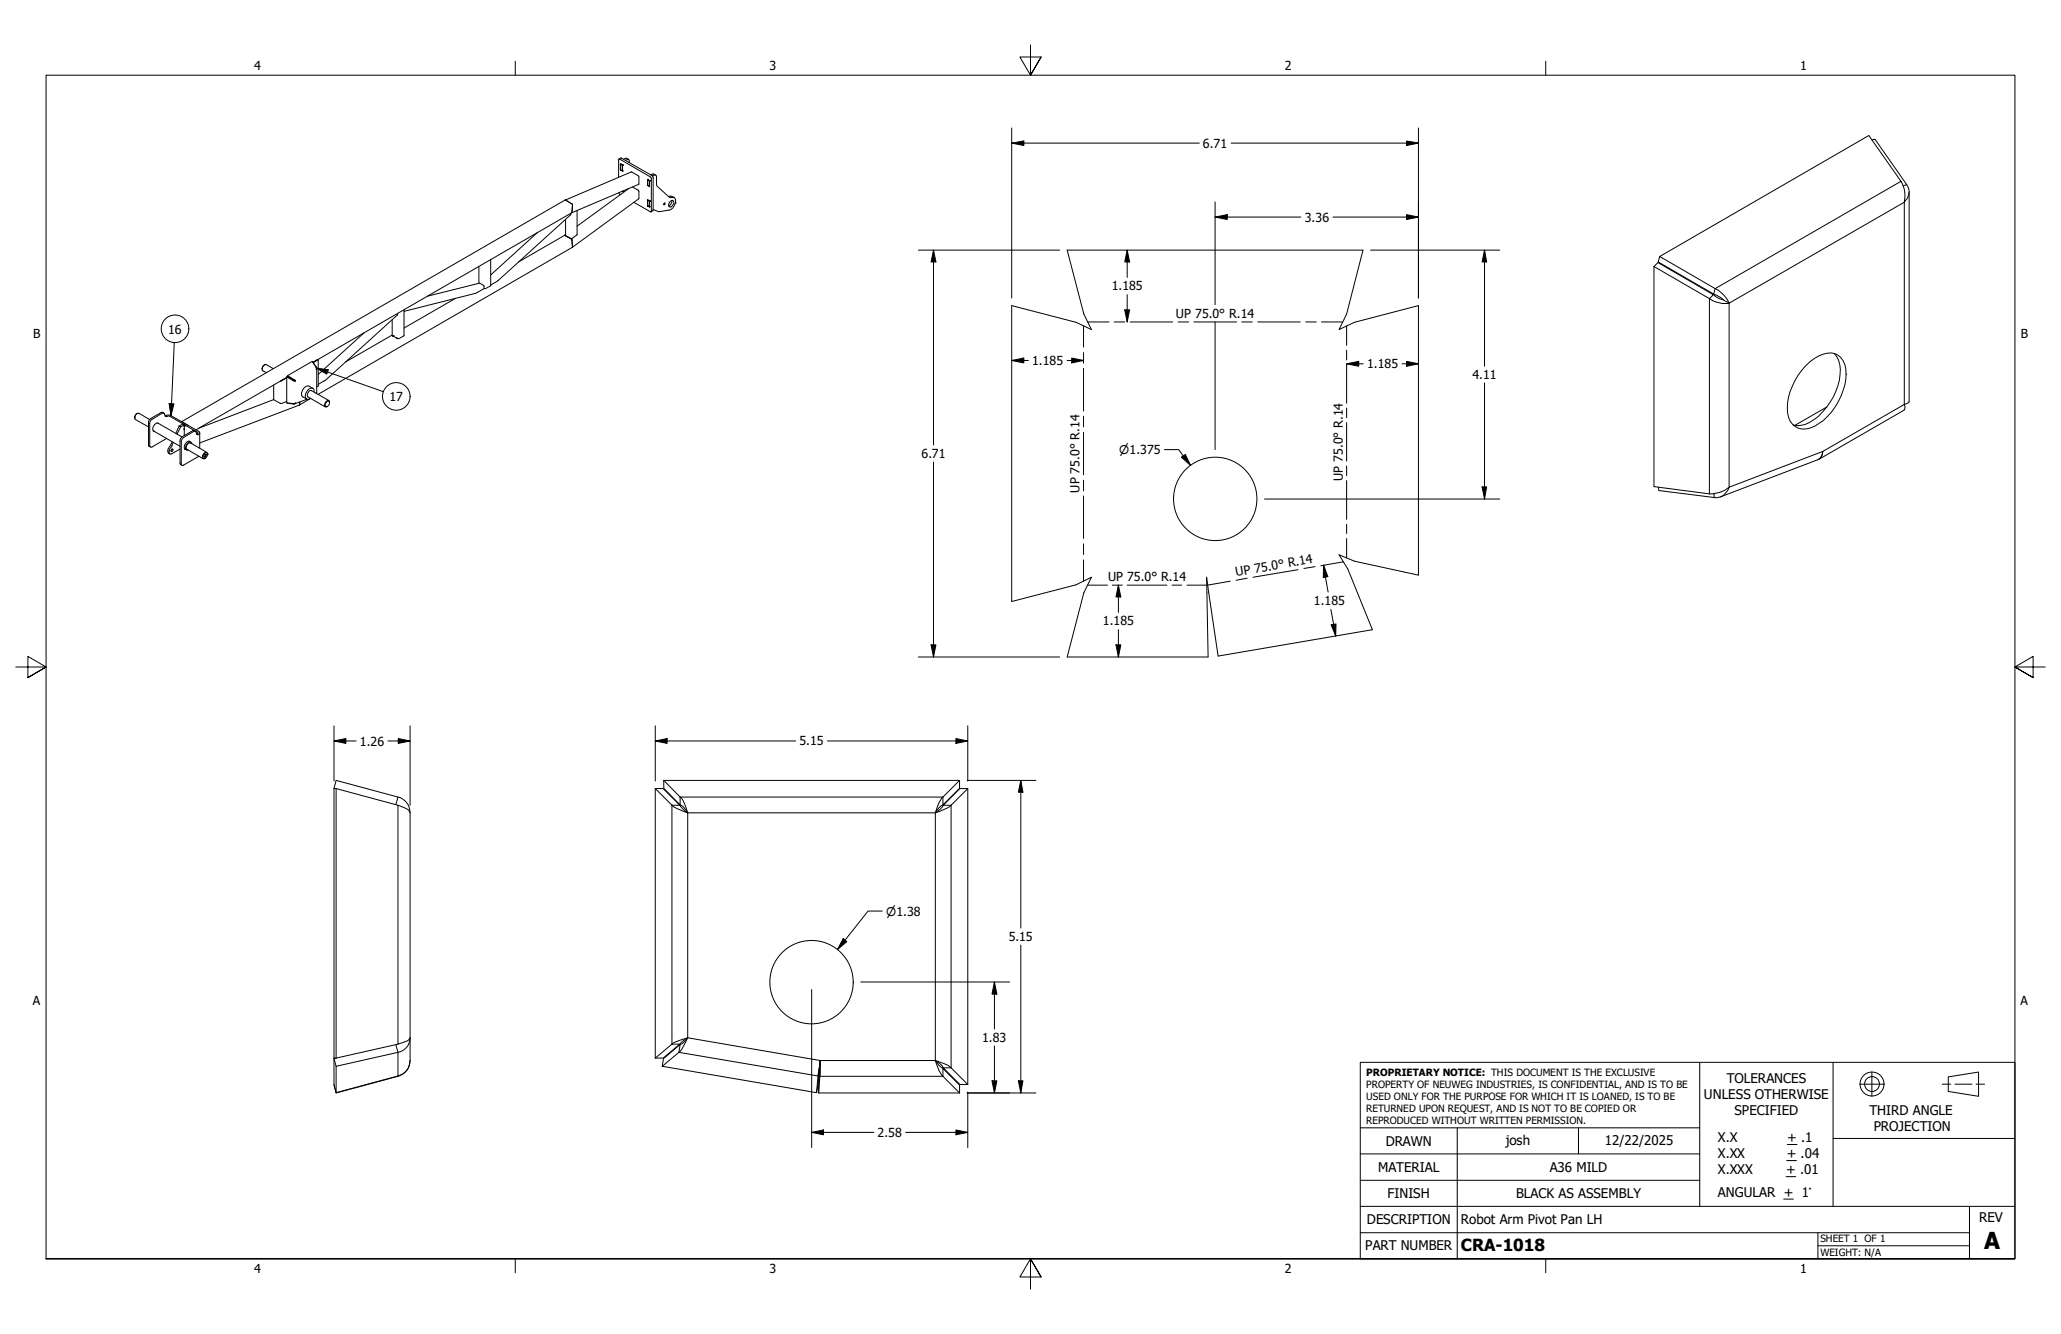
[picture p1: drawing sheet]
<svg xmlns="http://www.w3.org/2000/svg" width="432mm" height="279mm" viewBox="0 0 432 279" stroke-linecap="round" stroke-linejoin="round" font-family="sans-serif">
<!-- layer: Visible Narrow (ANSI) -->
<path d="M398.3 38l-39 22.5M358.1 62.5v40.9M362.3 63.5l36.7-21.1v42.3l-17.1 9.9-19.6 7.4zM83.4 168.7v50M140.8 168.7v50M142.5 166.9h55M144.1 170.2h51.9v51.9h-24.2l-27.7-4.7zM199.3 168.7v54.9M83.4 220.4v5M142.2 220.4l29.2 5 .2-1.6M171.8 223.8v1.6h25.7" fill="none" stroke="#000" stroke-width=".21"/>
<!-- layer: Visible (ANSI) -->
<g fill="none" stroke="#000" stroke-width=".21">
<path d="M129.6 37.1l.1-3.8 6.7 3.8 .1 7.2-.2 .1-3.5-2M129.7 33.3l.5-.2 6.6 3.9v7.1l-.4 .3M130 35.5v.1M130 34.4v1.2M130 35.6h.1M130 34.4h.1M130 35.6l.4 .2M130 34.4l.4 .2M130 34.4l.4 .1M130.4 34.5h.1M130.4 35.8h.1M130.4 34.5v.1"/>
<path d="M130.4 34.6v1.2M130.4 34.6h.1M130.7 33.3l.6-.2 .4 .3M131.1 33.6l.2-.1a.3 .3 0 0 1 .4-.1 .3 .3 0 0 1 .1 .3v.3M131.6 39.6l-10.7 7.8M132.5 39.2l1.3 .7v1.8l-13.9 10.1M135.7 37.6h.1M135.6 38.8h.1M135.6 38.8l.1 .1M135.7 37.7l.4 .1zM135.7 38.9l.4 .2M135.7 38.9h.1"/>
<path d="M135.7 38.8l.4 .3M135.7 37.6v1.2M136.1 37.9h.1M136.1 39.1h.1M136.1 37.8h.1M136.1 37.8v.1M136.1 37.8v1.3M136.1 37.9v1.2M136.3 36.6l.5-.2 .6 .3M136.7 36.9l.3-.2a.34 .34 0 0 1 .4 0 .34 .34 0 0 1 .1 .3v1.7l.2 .3 2.6 2.4 .5-.1a.77 .77 0 0 1 .7 1.2l-.5 1-.7 .5-2.4 .3-1.1-.4M392.2 29.3l.6-.2 6.7 9.6-.8 .2M399.5 38.7a2.82 2.82 0 0 1-.5 3.7 5.9 5.9 0 0 0-.7-4.4l-6.8-9.6-43.8 25.3"/>
<path d="M100.3 55.8v3.5M102.8 54.4v5.4l-1.1 .7h-.3M112.6 48.7l-9.8 8.9M118.3 49.3l1.5 .9 .1 1.6M118.3 49.3l-9.7 5.6M118.4 41.9l13.9-5.9 1.4 .8 .2 .2-.1 1.6-14 6M118.5 49.1l-.2 .2M119.6 44.7v.3l-15.2 13.7-1.6 1M119.8 44.6l.1-1.9-1.5-.8-80.4 46.4M119.8 44.6l-54.2 31.3 .9-.6M119.9 51.8l-53.3 30.8M120.9 44.1v5l-1.1 .9h-.2l-1.1-.7v-3.3"/>
<path d="M129.7 40.4l.3 .4M130.4 40.1h.1M135.6 43.1h.1M135.7 43.1h.1M135.7 41.9v1.2M135.7 41.9h.1M135.7 41.9l.4 .2M135.7 43.1l.4 .2M136.1 42.2h.1M136.1 43.3h.1M136.1 42.1h.1M136.1 42.1v.1"/>
<path d="M136.1 42.2v1.1M140.1 41.1h.6l.5 .3M140.3 42.3a.46 .46 0 0 1 .7-.3 .46 .46 0 0 1 0 .8l-.2 .3a.44 .44 0 0 1-.6 .2 .44 .44 0 0 1-.1-.7zM140.8 42l-.3 .8-.4 .3M141.5 42.5h.1M346.5 55.8l.8-.8 11.7 6.7-.9 .8M346.5 55.8v46.1l11.6 1.5a6.3 6.3 0 0 0 4.2-1.4 2.84 2.84 0 0 1-3.1 2.2M346.5 55.8l11.6 6.7M347.7 53.7l-.3 1.2 11.6 6.7 .3-1.1M347.7 53.7l11.6 6.8M400 40.2v43.9a1.19 1.19 0 0 1-1 .6 1.12 1.12 0 0 1-.1 1.2l-17.7 10.2M55.4 76.4l-.3 .3-.2 .6"/>
<path d="M57.3 77.2l-1.5-.8a.83 .83 0 0 0-.8 .4 .83 .83 0 0 0 .1 .9l.7 .3M58.9 79.8l1.2-.7-19.1 10.9M60.1 79.1l-1.4 .7M60.1 78.9h.1l1.3 .7v.2M60.1 78.9v5.5l1.4 .1 .4-.1-.3 .2M60.1 78.9l1.4 .9M60.3 78.7l-.1 .1 1.4 .8v-.1M60.3 78.7l1.3 .8M60.3 78.9h.1M60.7 79.1h.1M61.4 79.5h.1M61.5 79.8h.4"/>
<path d="M61.5 79.6l.3 .2M61.6 79.6l.2 .2M61.6 79.5l.3 .3M61.8 79.8h.1M65.5 75.8l.7 1.2M66.3 76.9l.1 .4h-.2v-.4l-.8-1.2-5.1 3M66.4 77.1l-.1 5.3M66.6 75.2l-.9 .7M66.7 75.3v5.5l-.3 .2M76.3 69.7l-9.6 8.7M82.2 66.9v3.3l.2 .2M82.2 70.2l-9.8 5.6"/>
<path d="M82.4 70.4h.1M82.4 70.4l.7 .5M83.1 70.9h.1M83.2 70.9h.1M83.3 65.7l-.1 .3-15 13.6-1.5 .9M84.6 64.8v5.5l-1 .6h-.4M89.5 62l11-2.7 .9 .6v.6l-1.8 1-15 3.7M95.4 62.5l-10.8 6.2M212 64l13.4 3.5 3.3 1.5-1.6-3.2-3.5-13.4h62l-3.5 13.4-1.6 3.2 3.3-1.5 13.4-3.5v56.5l-13.4-3-3.3-1.3 1.9 3 5.1 12.7-32.3 5.5-2.4-16.5 .3 16.7h-29.5l3.5-13.5 1.6-3.2-3.3 1.6-13.4 3.5zM358.1 62.5a6 6 0 0 0 4.2 1M359 61.7a3.8 3.8 0 0 0 2.1 1.1M359 61.6l1.2 .6 .9 .6"/>
<path d="M359.3 60.5a6.3 6.3 0 0 1 3 3M361.1 62.8l1.2 .7M378.3 76.6a7.6 7.6 0 0 1 5.4-2.7 3.5 3.5 0 0 1 3 3.4 13.3 13.3 0 0 1-6.5 12 3.6 3.6 0 0 1-5.7-2.8 12.7 12.7 0 0 1 3.8-9.9zM384.3 74a6.1 6.1 0 0 1 1.1 5.6 14.1 14.1 0 0 1-6.2 8.9 4.9 4.9 0 0 1-3.5 .5M28.2 87.5h.1M28.8 86.6l-.4 .2-.2 .7M31.4 87.9l-2.3-1.3a.89 .89 0 0 0-.7 1.3l2.7 1.5M32.1 90.2l5.6 3.3M33 88.6l5.1 2.9M33.2 88.7a.74 .74 0 0 0-1.1 .6l-.1 .7 .3 .4M34.4 86.6l-.6-.2-2.3 1.3-.3 .4-.1 5.3 .4 .2M34.5 87.1l.5-.2h.6l6.1 3.5a.38 .38 0 0 1-.1 .6 .38 .38 0 0 1-.5-.4 .32 .32 0 0 0-.2-.3 .32 .32 0 0 0-.3 .1l-2.3 1.4-.3 .5v4.8a.32 .32 0 0 0 .1 .3 .32 .32 0 0 0 .4 0l3.2-1.8"/>
<path d="M35.9 94.2l.1-.1a.23 .23 0 0 1 .3 .2 .23 .23 0 0 1-.3 .3l-.2-.1zM36 94.1l-.2 .3M36.1 92.5l-.3 .7a1.45 1.45 0 0 0-.5 1.7l.3 .2M36.3 92.6l-.3 .9a1.31 1.31 0 0 0-.4 1.6l2.1-1.1M37.5 89.2l-.7 1.6M37.5 89.2l.3 .2M37.8 89.4l-.7 1.5M38.1 88.3l1.3 .8M38.5 89.9h.1M38.6 89.3h.1M38.6 89.8v.1M38.6 89.2v.1"/>
<path d="M38.6 89.9h.1M38.6 89.2v-.2l-.8 .4M38.6 89.2h.1M38.6 89.3v.5M38.6 89.9v1.3M38.6 89l-.2-.2-.9 .4M38.7 89.2h.1M38.7 94l.4 .2M39.6 92.4l.4 .2M39.8 92.5a.74 .74 0 0 0-1.1 .6l-.1 .8 .3 .3M40.2 93a.5 .5 0 0 0-.5-.4 .5 .5 0 0 0-.5 .3l-.3 .8a.42 .42 0 0 0 .1 .5 .42 .42 0 0 0 .4 0M41 90.4l-.6-.2-2.3 1.3-.3 .4-.1 5.3 .4 .3"/>
<path d="M41.1 90.9a.27 .27 0 0 0 .3-.1 .27 .27 0 0 0 .1-.2l-5.9-3.4h-.5a.41 .41 0 0 1-.5-.1 .41 .41 0 0 1-.1-.4l-.3-.2-.2 .1-2.3 1.3-.3 .6v4.8a.32 .32 0 0 0 .1 .3 .32 .32 0 0 0 .4 0l3-1.8M41.8 90.7v3.2M42.8 95.2l.1-.1a.27 .27 0 0 1 .4 .2 .27 .27 0 0 1-.2 .3 .22 .22 0 0 1-.3 .1 .22 .22 0 0 1 0-.3zM42.9 94.9l.1-.1a.4 .4 0 0 1 .5 .2 .4 .4 0 0 1-.1 .4l-.1 .3a.45 .45 0 0 1-.7 .3 .45 .45 0 0 1 0-.8zM42.9 95.1a.25 .25 0 0 1 .2 .4 .25 .25 0 0 1-.4 .1M43.3 94.7l-3.4-1.9a.89 .89 0 0 0-.7 1.3l3.3 2M43.5 95.1a.48 .48 0 0 0-.5-.4 .48 .48 0 0 0-.5 .5l-.1 .5a.34 .34 0 0 0 .2 .4 .34 .34 0 0 0 .4-.1M43.5 95.1h.1M57.3 80.6v3.1l1.5 .8 1.3-.4M57.3 83.7l-15.6 6M60.2 84.4l1.4 .2v-.1M62.7 84.8l-20.9 8"/>
<path d="M62.8 84.2l-.1 .6M64.3 83.6l-2.6 1M65.1 83.4l-2.4 1.4M65.2 81.8l3.7 2.1M65.3 81.9a.8 .8 0 0 0-.9 1l.1 .2 3.6 2.1M65.5 81.3l-.7-.4a1.53 1.53 0 0 0-1.6 1.8l.2 .4 .9 .5-.2 .1 .1-.1M65.8 82.1a.6 .6 0 0 0-.2-.8 .6 .6 0 0 0-.8 .2 1.43 1.43 0 0 0-.5 2.1l.7-.2M68.5 84.1a.36 .36 0 0 1 .5 0 .36 .36 0 0 1 0 .5l-.1 .2a.41 .41 0 0 1-.6 .4 .41 .41 0 0 1 0-.7zM69 84.3a.38 .38 0 0 0-.3-.4 .38 .38 0 0 0-.4 .3l-.3 .6a.36 .36 0 0 0 .2 .4 .36 .36 0 0 0 .4 0M381 96.2a1.64 1.64 0 0 0 .9-1.6 2.01 2.01 0 0 1-1.2 1.7l-20.3 7.8M382.8 85.2l-6.8 3.9M347.5 102v.7l11.7 1.5-.1-.8"/>
<path d="M70.3 165.2l-.3-.1 .4-1.7 13 3.5M70.4 165.2l13 3.5 2.1 .9 .4 .6M70.4 165.2v56.4l-.4 .1 .4 1.6M70.4 165.2h-.4v56.4M83.4 166.9a3.4 3.4 0 0 1 2.5 3.3M83.4 166.9l-.5 1.6M85.9 170.2v51.9M137.3 165.2h1.6l3.5 3.5h-1.6M137.3 165.2l3.5 3.5M137.3 165.2v56.4M139.1 163.4v1.7l3.4 3.5v-1.7M139.1 163.4l3.4 3.5"/>
<path d="M139.1 163.4h61.9M140.8 168.7a9.8 9.8 0 0 0 3.3 1.5M142.4 168.7l1.1 1.2 .6 .3M142.5 168.6a3.3 3.3 0 0 1 1.6 1.6M142.5 166.9a7.4 7.4 0 0 1 1.6 3.3M197.5 168.6a3.3 3.3 0 0 0-1.5 1.6M197.5 166.9a7.4 7.4 0 0 0-1.5 3.3M197.6 168.7a4.2 4.2 0 0 1-1.6 1.5M199.3 168.7a9.8 9.8 0 0 1-3.3 1.5M201 163.4v1.7l-3.5 3.5v-1.7M201 163.4l-3.5 3.5M202.8 165.2h-1.7l-3.5 3.5h1.7"/>
<path d="M202.8 165.2l-3.5 3.5M202.8 165.2v61.9M82.9 218.8l.5 1.6M140.8 218.7h1.6l-3.5 2.9h-1.6M140.8 218.7l-3.5 2.9M144.1 217.4a3.3 3.3 0 0 1-1.6 1.4M144.1 217.4a10.1 10.1 0 0 1-1.9 3M144.1 217.4l-.6 .3-1.1 1M144.1 217.4l-2.5 .8-.8 .5M70 221.6v5.6l.4 1.7 13-3.5a3.4 3.4 0 0 0 2.5-3.3M70.4 223.3v5.6M83.4 220.4a3.1 3.1 0 0 0 2.5-3l-.7 .7-1.8 .6-13.4 2.9"/>
<path d="M83.4 220.4l-13 2.9M85.9 222.1a3.4 3.4 0 0 1-2.5 3.3l-13 3.5-.4-1.6M138.7 223.3l32.4 5.6M142.2 220.4l.3-1.6-3.5 2.9-.3 1.6M142.2 220.4l-3.5 2.9M171.5 228.9h29.5M171.8 222.1l-.4 5.1-.3 1.7M171.8 222.1l-.7 6.8M171.8 222.1l-.3 6.8M171.8 222.1v2.9l-.3 3.9M196 222.1l.7 1 .8 .7M196 222.1a7.4 7.4 0 0 0 1.5 3.3"/>
<path d="M196 222.1a3.7 3.7 0 0 1 1.6 1.5M196 222.1a8.5 8.5 0 0 1 3.3 1.5M197.5 225.4v-1.6l3.5 3.5v1.6M197.5 225.4l3.5 3.5M199.3 223.6h-1.7l3.5 3.5h1.7M199.3 223.6l3.5 3.5"/>
<circle cx="139.2" cy="42.7" r=".17"/>
<circle cx="254.6" cy="104.5" r="8.7"/>
<circle cx="170" cy="205.7" r="8.7"/>
</g>
<!-- layer: Bend UP -->
<g fill="none" stroke="#000" stroke-width=".21">
<path d="M227 68.3v4.4M227 73.9v2.2M227 77.2v8.9M227.9 67.4h4.4M233.4 67.4h2.2M236.8 67.4h8.9M246.8 67.4h2.2M250.1 67.4h9M260.2 67.4h2.2M263.5 67.4h8.9M273.6 67.4h2.2M276.9 67.4h4.4"/>
<path d="M282.1 68.3v4M282.1 73.3v2.1M282.1 76.3v8.2M227 87.2v2.2M227 90.6v8.8M282.1 85.5v2M282.1 88.5v8.1M282.1 97.6v2M227 100.6v2.2M227 103.9v8.9M227 113.9v2.2M227 117.3v4.4"/>
<path d="M272 119.3l-9.5 1.6M275.5 118.7l-2.3 .4M281.5 117.7l-4.8 .8M282.1 100.6v8.2M282.1 109.8v2M282.1 112.8v4M227.9 122.6h4.1M233 122.6h2.1M236.2 122.6h8.3M245.6 122.6h2M248.7 122.6h4.1M257.7 121.7l-4.7 .9"/>
<path d="M261.3 121.1l-2.3 .4"/>
</g>
<!-- layer: Border (ANSI) -->
<path d="M107.9 12.8v2.9M215.9 9.4v6.3l-2.2-3.8h4.4l-2.2 3.8 2.2-3.8M323.8 12.8v2.9M3.3 139.7h6.4l-3.9-2.2v4.4l3.9-2.2-3.9 2.2M428.5 139.7h-6.4l3.9-2.2v4.4l-3.9-2.2 3.9 2.2M9.7 263.7v-248h412.4v248h-412.4h412.4M107.9 263.7v2.9M218.1 267.5l-2.2-3.8 2.2 3.8h-4.4l2.2-3.8v6.3M323.8 263.7v2.9" fill="none" stroke="#000" stroke-width=".21"/>
<!-- layer: Title (ANSI) -->
<g fill="none" stroke="#000" stroke-width=".21">
<path d="M285 222.5h137.1v41.2h-137.1zM285 236.2h71.1M305.3 236.2v27.5M330.7 236.2v5.5M356.1 222.5v30.2M374.5 239.7h2M384 222.5v15.9M389.6 227.1h5.1M392.2 224.5v5.1M406.9 227.1h1.8M408.2 225.6l6.3-1.1v5.1l-6.3-1zM409.6 227.1h3.5"/>
<path d="M414 227.1h1.8M422.1 238.4h-38.1v14.3M285 258.2h127.6M285 252.7h137.1M285 247.2h71.1M285 241.7h71.1M373.7 251.1h2M374.2 246.4h2M374.3 243.1h2.1M380.9 258.2v5.5M412.6 252.7v11M380.9 260.9h31.7"/>
<circle cx="392.2" cy="227" r="2.51"/>
<circle cx="392.2" cy="227" r="1.56"/>
</g>
<!-- layer: Symbol (ANSI) -->
<g fill="none" stroke="#000" stroke-width=".21">
<path d="M36.5 71.8l-.7 15.3M66.3 77.1l2.5 .4-.3 .9zM66.3 77.1l14 4.9M35.4 84.5l1 .1-.6 2.5z"/>
<circle cx="36.7" cy="68.9" r="2.89"/>
<circle cx="83" cy="83" r="2.89"/>
</g>
<path d="M66.3 77.1l2.5 .4-.3 .9zM35.4 84.5l1 .1-.6 2.5z" fill="#000"/>
<!-- layer: Dimension (ANSI) -->
<g fill="none" stroke="#000" stroke-width=".21">
<path d="M212 30l2.5-.5v1zM212 30h39.3M212 26.8v35.6M257.9 30h39.3M294.7 29.5l2.5 .5-2.5 .5zM297.2 26.8v35.6M192.4 52.4h29.6M195.6 52.4l.5 2.5h-1zM195.6 52.4v40.8M236.2 52.4l.5 2.5h-1.1zM236.2 52.4v5.7M254.6 45.5l2.5-.5v1z"/>
<path d="M254.6 45.5h17.9M254.6 42.3v21.5M279.3 45.5h17.9M287.1 52.4h27.1M294.7 45l2.5 .5-2.5 .5zM311 52.4l.5 2.5h-1zM311 52.4v24.3M212 75.5l2.5-.5v1zM212 75.5h3.5M223.6 75.5h3.4M224.5 75l2.5 .5-2.5 .5zM235.6 64.9h1.1l-.5 2.5z"/>
<path d="M236.2 61.7v5.7M254.6 67.4v26.8M282.1 76.2l2.6-.5v1zM282.1 76.2h3.5M293.8 76.2h3.4M294.7 75.7l2.5 .5-2.5 .5zM195.6 96.8v40.8M244 94.2h3l2.4 3.3M247.5 95.8l.8-.6 1.1 2.3zM311 80.2v24.3M264.9 104.5h49.3M277.3 118.4l.9 2.4-1 .2z"/>
<path d="M277.3 118.4l1 5.6M310.5 102h1l-.5 2.5zM192.4 137.6h29.6M195.1 135.1h1l-.5 2.5zM233.8 135.1h1l-.5 2.5zM234.3 122.6l.5 2.4h-1zM234.3 122.6v5.7M234.3 131.9v5.7M278.8 127.6l1 5.6M278.9 130.9l1-.2-.1 2.5zM70 155.2l2.5-.5v1zM70 155.2h4.6"/>
<path d="M70 152v11.6M81.3 155.2h4.6M83.4 154.7l2.5 .5-2.5 .5zM85.9 152v16.7M137.3 155.2l2.5-.5v1zM137.3 155.2h29.4M137.3 152v11.6M173.4 155.2h29.4M200.3 154.7l2.5 .5-2.5 .5zM202.8 152v11.6M202.6 163.4h14.4M213.9 163.4l.4 2.5h-.9z"/>
<path d="M213.9 163.4v31M176.7 196.6l.7 .6-1.9 1.7zM184.8 190.8h-2.9l-6.4 8.1M213.9 197.9v31M170.1 207.3v33M180.3 205.7h31.2M208.3 205.7l.6 2.5h-1.1zM208.3 205.7v9.8M208.3 219.1v9.8M170.1 237.2l2.4-.5v1zM170.1 237.2h13M189.7 237.2h13.1"/>
<path d="M200.3 236.7l2.5 .5-2.5 .5zM202.6 228.9h14.4M202.8 228.7v11.6M207.8 226.4h1.1l-.6 2.5zM213.4 226.4h.9l-.4 2.5z"/>
</g>
<g fill="#000">
<path d="M212 30l2.5-.5v1zM294.7 29.5l2.5 .5-2.5 .5zM195.6 52.4l.5 2.5h-1zM236.2 52.4l.5 2.5h-1.1zM254.6 45.5l2.5-.5v1zM294.7 45l2.5 .5-2.5 .5zM311 52.4l.5 2.5h-1zM212 75.5l2.5-.5v1zM224.5 75l2.5 .5-2.5 .5zM235.6 64.9h1.1l-.5 2.5zM282.1 76.2l2.6-.5v1zM294.7 75.7l2.5 .5-2.5 .5z"/>
<path d="M247.5 95.8l.8-.6 1.1 2.3zM310.5 102h1l-.5 2.5zM195.1 135.1h1l-.5 2.5zM233.8 135.1h1l-.5 2.5zM234.3 122.6l.5 2.4h-1zM277.3 118.4l.9 2.4-1 .2zM278.9 130.9l1-.2-.1 2.5zM70 155.2l2.5-.5v1zM83.4 154.7l2.5 .5-2.5 .5zM137.3 155.2l2.5-.5v1zM200.3 154.7l2.5 .5-2.5 .5zM213.9 163.4l.4 2.5h-.9z"/>
<path d="M176.7 196.6l.7 .6-1.9 1.7zM208.3 205.7l.6 2.5h-1.1zM170.1 237.2l2.4-.5v1zM200.3 236.7l2.5 .5-2.5 .5zM207.8 226.4h1.1l-.6 2.5zM213.4 226.4h.9l-.4 2.5z"/>
</g>
<text font-size="4.9" x="415.7" y="261.6">A</text>
<text font-size="3.5" x="306.1" y="262.1">CRA-1018</text>
<g font-size="2.8">
<text x="361.8" y="226.9">TOLERANCES</text>
<text x="357" y="230.3">UNLESS OTHERWISE</text>
<text x="363.4" y="233.6">SPECIFIED</text>
<text x="391.7" y="233.5">THIRD ANGLE</text>
<text x="290.3" y="240">DRAWN</text>
<text x="315.5" y="239.7">josh</text>
<text x="336.2" y="239.8">12/22/2025</text>
<text x="359.9" y="239.3">X.X</text>
<text x="374.5" y="239.3">+ .1</text>
<text x="392.6" y="236.8">PROJECTION</text>
<text x="288.7" y="245.5">MATERIAL</text>
<text x="324.7" y="245.5">A36 MILD</text>
<text x="359.9" y="242.6">X.XX</text>
<text x="359.9" y="245.9">X.XXX</text>
<text x="374.2" y="245.9">+ .01</text>
<text x="374.3" y="242.6">+ .04</text>
<text x="290.7" y="251">FINISH</text>
<text x="317.6" y="251">BLACK AS ASSEMBLY</text>
<text x="359.9" y="250.7">ANGULAR + 1°</text>
<text x="286.4" y="256.4">DESCRIPTION</text>
<text x="306.1" y="256.3">Robot Arm Pivot Pan LH</text>
<text x="414.7" y="256">REV</text>
<text x="286" y="261.9">PART NUMBER</text>
</g>
<g font-size="2.6">
<text x="53.3" y="14.7">4</text>
<text x="161.2" y="14.7">3</text>
<text x="269.2" y="14.7">2</text>
<text x="377.1" y="14.7">1</text>
<text x="252" y="30.9">6.71</text>
<text x="273.4" y="46.4">3.36</text>
<text x="232.9" y="60.8">1.185</text>
<text x="6.9" y="70.8">B</text>
<text x="35.2" y="69.8">16</text>
<text x="246.4" y="66.6">UP 75.0° R.14</text>
<text x="423.4" y="70.8">B</text>
<text x="216.3" y="76.5">1.185</text>
<text x="286.4" y="77.2">1.185</text>
<text x="81.6" y="83.9">17</text>
<text x="308.5" y="79.4">4.11</text>
<text x="193" y="95.9">6.71</text>
<text x="281.3" y="100.8" transform="rotate(-90 281.3 100.8)">UP 75.0° R.14</text>
<text x="226.2" y="103.2" transform="rotate(-90 226.2 103.2)">UP 75.0° R.14</text>
<text x="232.2" y="121.7">UP 75.0° R.14</text>
<text x="259" y="120.7" transform="rotate(-10 259 120.7)">UP 75.0° R.14</text>
<text x="231.1" y="131">1.185</text>
<text x="275.3" y="126.7">1.185</text>
<text x="75.4" y="156.1">1.26</text>
<text x="167.5" y="156.1">5.15</text>
<text x="211.3" y="197.1">5.15</text>
<text x="6.9" y="210.5">A</text>
<text x="423.3" y="210.5">A</text>
<text x="205.8" y="218.2">1.83</text>
<text x="183.8" y="238.1">2.58</text>
<text x="53.3" y="266.6">4</text>
<text x="161.2" y="266.6">3</text>
<text x="269.2" y="266.6">2</text>
<text x="377.1" y="266.6">1</text>
</g>
<g font-size="2.5">
<text x="234.5" y="95.1">⌀1.375</text>
<text x="185.7" y="191.8">⌀1.38</text>
</g>
<g font-size="2.1">
<text x="286.3" y="225.4">PROPRIETARY NOTICE: THIS DOCUMENT IS THE EXCLUSIVE</text>
<text x="286.3" y="227.8">PROPERTY OF NEUWEG INDUSTRIES, IS CONFIDENTIAL, AND IS TO BE</text>
<text x="286.3" y="230.4">USED ONLY FOR THE PURPOSE FOR WHICH IT IS LOANED, IS TO BE</text>
<text x="286.3" y="232.9">RETURNED UPON REQUEST, AND IS NOT TO BE COPIED OR</text>
<text x="286.3" y="235.4">REPRODUCED WITHOUT WRITTEN PERMISSION.</text>
<text x="381.4" y="260.2">SHEET 1 OF 1</text>
<text x="381.4" y="263">WEIGHT: N/A</text>
</g>
</svg>
